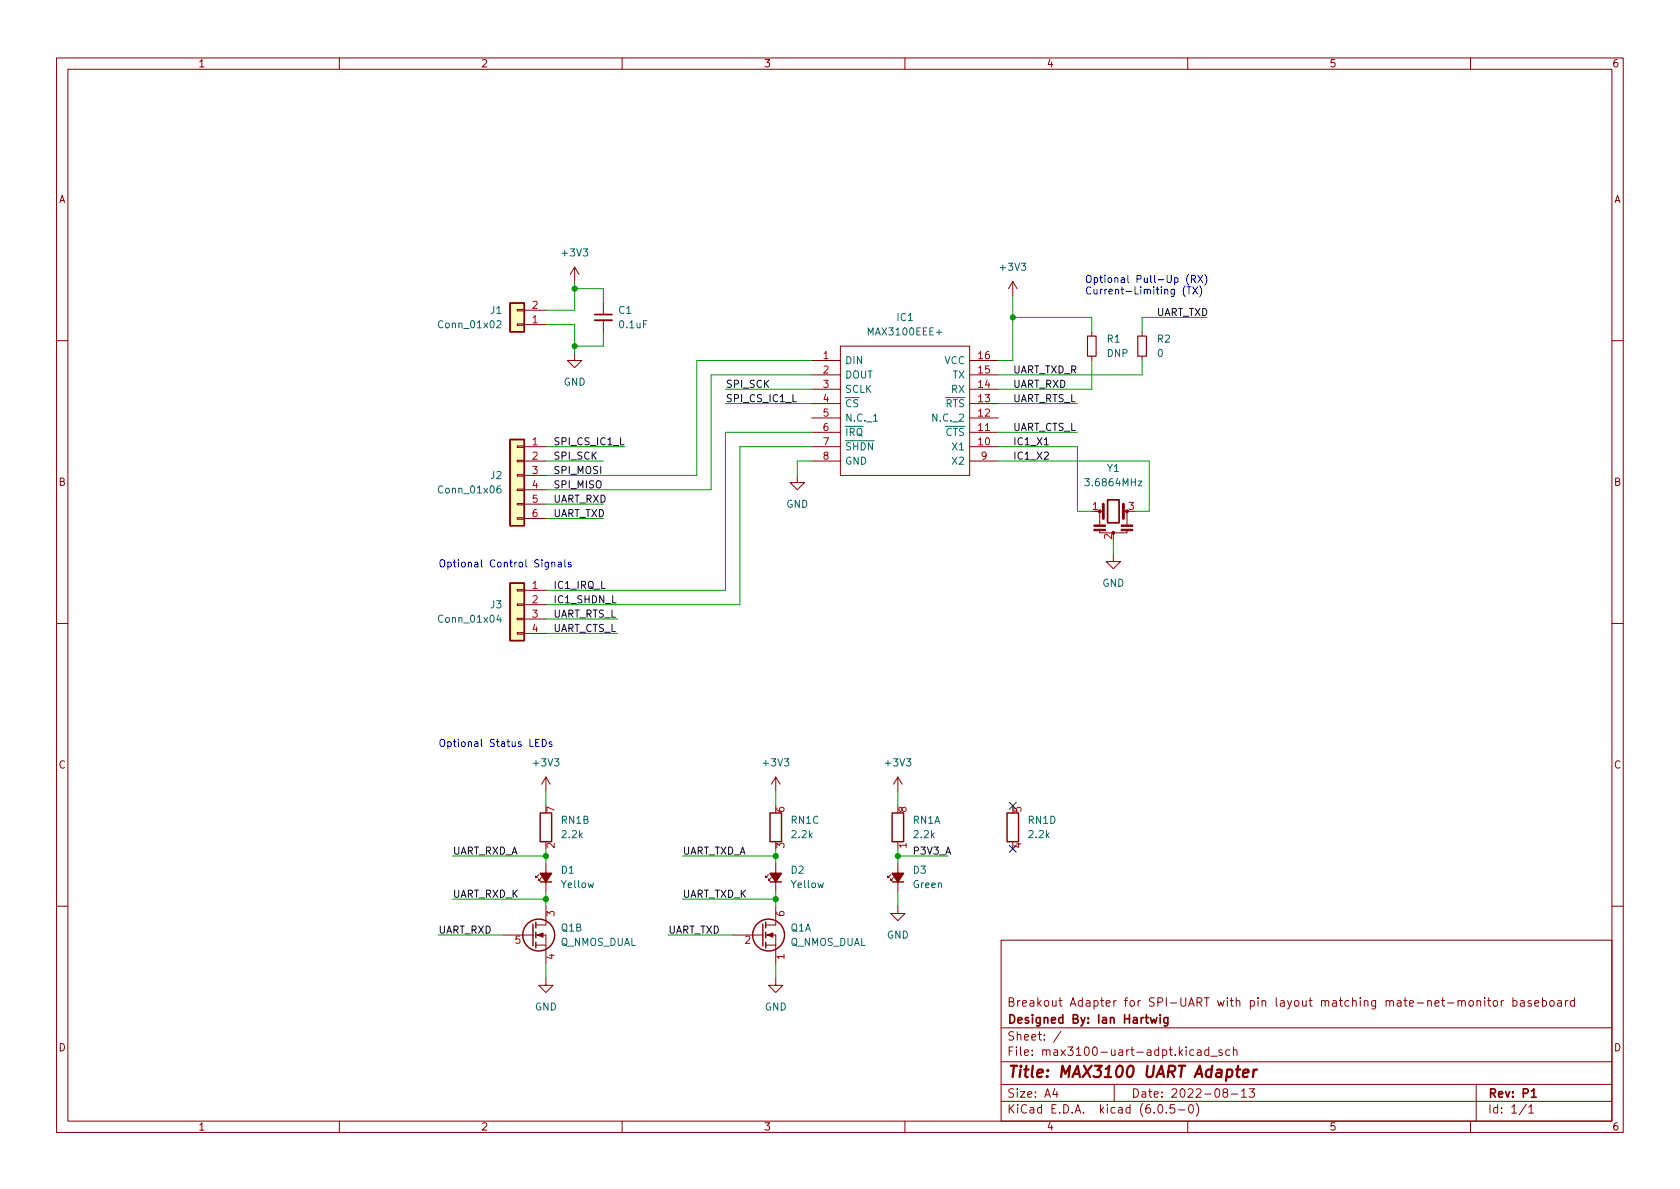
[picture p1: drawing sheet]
<svg xmlns="http://www.w3.org/2000/svg" width="297mm" height="210mm" viewBox="0 0 297 210" stroke-linecap="round" stroke-linejoin="round" font-family="sans-serif">
<g fill="none" stroke="#840000" stroke-width=".18">
<path d="M10 10.2h277v190.1h-277zM12 12.2h273v186.1h-273zM60 10.2v2M110 10.2v2M160 10.2v2M210 10.2v2M260 10.2v2M91.4 54.7h1.3v.3h-1.3zM91.4 57.3h1.3v.2h-1.3zM92.7 57.4h3.8M92.7 54.9h3.8M101.6 47.2l-.8 1.3"/>
<path d="M101.6 47.2v2.6M101.6 47.2l.8 1.3M106.7 53.6v2M106.7 56.6v2.1M179.1 49.8l-.8 1.2M179.1 49.8v2.5M179.1 49.8l.7 1.2M193 58.7v.7M201.9 58.7v.7M10 60.2h2M91.4 78.9h1.3v.2h-1.3zM92.7 79h3.8"/>
<path d="M101.6 62.5v1.2h1.3l-1.3 1.3-1.3-1.3h1.3M143.5 79h5.1M143.5 63.7h5.1M143.5 76.4h5.1M143.5 73.9h5.1M143.5 71.4h5.1M143.5 68.8h5.1M143.5 66.3h5.1M148.6 61.2h22.8v22.9h-22.8zM171.4 79h5.1M171.4 63.7h5.1M171.4 76.4h5.1"/>
<path d="M171.4 73.9h5.1M171.4 71.4h5.1M171.4 68.8h5.1M171.4 66.3h5.1M193 63v.7M201.9 63v.7M285 60.2h2M91.4 91.6h1.3v.2h-1.3zM91.4 89h1.3v.3h-1.3zM91.4 86.5h1.3v.2h-1.3zM91.4 83.9h1.3v.3h-1.3zM91.4 81.4h1.3v.3h-1.3z"/>
<path d="M92.7 81.5h3.8M92.7 84.1h3.8M92.7 86.6h3.8M92.7 89.1h3.8M92.7 91.7h3.8M141 84.1v1.2h1.2l-1.2 1.3-1.3-1.3h1.3M143.5 81.5h5.1M171.4 81.5h5.1M193.7 90.4h1.2M194.4 93.7v.5h4.9v-.5M194.4 90.4v2.4M196.8 98v1.3h1.3l-1.3 1.3-1.2-1.3h1.2"/>
<path d="M198.8 90.4h.6M199.3 90.4v2.6M10 110.2h2M91.4 111.9h1.3v.2h-1.3zM91.4 109.3h1.3v.3h-1.3zM91.4 106.8h1.3v.3h-1.3zM91.4 104.3h1.3v.2h-1.3zM92.7 104.4h3.8M92.7 106.9h3.8M92.7 109.5h3.8M92.7 112h3.8M285 110.2h2"/>
<path d="M96.5 137.4v2.5M96.5 137.4l-.7 1.3M96.5 137.4l.8 1.3M137.2 137.4l-.8 1.3M137.2 137.4v2.5M137.2 137.4l.7 1.3M158.7 137.4v2.5M158.7 137.4l-.7 1.3M158.7 137.4l.8 1.3M95.2 154.7l-.5 .5v-.3v.3h.3M95.8 155.2l-.6 .5v-.3v.3h.3M96.5 152.6v5.1"/>
<path d="M135.9 154.7l-.5 .5v-.3v.3h.2M136.4 155.2l-.5 .5v-.3v.3h.2M137.2 152.6v5.1M157.5 154.7l-.5 .5v-.3v.3h.2M158 155.2l-.5 .5v-.3v.3h.2M158.7 152.6v5.1M10 160.2h2M88.9 165.3h5.3M94.7 167.1h1.8M94.7 165.3h1.8v5.1M96.5 173v1.2h1.3l-1.3 1.3-1.3-1.3h1.3M96.5 160.3v3.3h-1.8"/>
<path d="M129.5 165.3h5.4M135.4 165.3h1.8v5.1M135.4 167.1h1.8M137.2 173v1.2h1.2l-1.2 1.3-1.3-1.3h1.3M137.2 160.3v3.3h-1.8M158.7 160.3v1.2h1.3l-1.3 1.3-1.2-1.3h1.2M177 166.3h108v32h-108zM257.8 177.1l.2-.2 .4 .1v.9M258.4 177.1l.3-.2 .3 .1 .1 .9M259.9 177l.3-.1 .3 .3v.4l-.3 .3h-.3l-.2-.3v-.4zM261.2 177.1l.2-.2 .3 .1 .1 .9M261.2 176.9v1"/>
<path d="M262.5 176.4v.2M262.5 176.9v1M263 176.9h.6M263.2 176.4v1.3l.4 .2M264.1 177l.4-.1 .3 .3v.4l-.3 .3h-.4l-.1-.3v-.4zM265.4 176.9v1M265.9 176.9l-.3 .1-.2 .2M267.5 177l.4-.1 .3 .3v.4l-.1 .3h-.6M267.5 176.4v1.5M268.9 177h.5l.1 .9M269.5 177.3l-.5 .1a.29 .29 0 0 0-.2 .2 .29 .29 0 0 0 .2 .3h.5M270.7 177l-.3-.1-.3 .2 .1 .3 .5 .1v.4h-.6"/>
<path d="M271.4 177.4l.7-.1-.1-.3-.4-.1-.2 .2v.8h.6M272.7 177l.4-.1 .3 .3v.4l-.1 .3h-.6M272.7 176.4v1.5M274.1 177l.4-.1 .3 .3v.4l-.3 .3h-.4l-.1-.3v-.4zM275.4 177h.6l.1 .9M276.1 177.3l-.5 .1a.29 .29 0 0 0-.2 .2 .29 .29 0 0 0 .2 .3h.5M276.8 176.9v1M277.2 176.9l-.3 .1-.1 .2M278.4 177l-.5-.1-.3 .3v.4l.2 .3h.6M278.4 176.4v1.5M285 160.2h2M60 198.3v2"/>
<path d="M110 198.3v2M160 198.3v2M177 194.8h108M177 191.8h108M177 187.8h108M177 181.8h108M186.5 192.5l-.4 1h1M186.9 193v1M187.6 182.4l-1.3 1.9M197 191.8v3M204.9 195.4l.2-.1a.81 .81 0 0 1 .6 .7 .81 .81 0 0 1-.3 .8h-.2a.81 .81 0 0 1-.6-.6 .81 .81 0 0 1 .3-.8zM206.2 196.7v.1"/>
<path d="M207.6 195.3h-.7v.7l.2-.1 .5 .1 .1 .2-.1 .5-.2 .1-.5-.1M208.4 196.3h1.1M210 198.3v2M210.4 195.4l.1-.1a.81 .81 0 0 1 .6 .7 .81 .81 0 0 1-.3 .8h-.2a.81 .81 0 0 1-.5-.6 .81 .81 0 0 1 .3-.8zM211.1 185.7l-.5-.1-.2 .3v.4l.1 .3h.6M211.5 195.1a1.72 1.72 0 0 1 0 2.3M211.7 185.7h.6l.1 .9M212.4 186l-.5 .1a.29 .29 0 0 0-.3 .2 .29 .29 0 0 0 .3 .3h.5M213.7 185.7l-.4-.1-.3 .3v.4l.1 .3h.6M213.7 185.1v1.5M214.1 186.8h1.1M216.1 185.7l-.4-.1-.2 .2 .1 .3 .5 .1v.4h-.6"/>
<path d="M216.5 193.2l-.3-.3 .1-.2 .2-.2 .4 .1 .2 .2-.1 .2-.6 .2-.2 .3 .1 .4 .2 .1h.4l.2-.3-.1-.4-.2-.1M217.4 185.7l-.4-.1-.3 .3v.4l.2 .3h.5M217.7 193.5h1.2M218.1 185.8l.2-.2 .3 .1 .1 .9M218.1 185.1v1.5M219.5 193l.4-.5v1.5M219.5 194h.9M220.9 192.5h.9l-.5 .6 .4 .1v.7l-.2 .1h-.4l-.2-.1M260 198.3v2M261 191.8v6.5M269.9 195.3l-1.3 1.9M270.3 195.8l.4-.5v1.5"/>
<path d="M270.3 196.8h.9"/>
</g>
<path d="M105.2 55.6h3M195.8 88.4h2.1v4.1h-2.1zM203.4 179.9l.3 1 .3-.7 .3 .7 .3-1M205.1 179.4v.2M205.1 179.9v1M206.5 179.9v1.2l-.3 .3h-.4M206.5 180l-.4-.1-.3 .3v.4l.1 .3h.6M270.8 193l.4-.5v1.5M270.8 194h.8" fill="none" stroke="#840000" stroke-width=".3"/>
<path d="M218.5 189.1h.8M218.9 188.5l-.2 1.7 .1 .2 .3 .1M219.8 189.8l1-.2-.1-.4-.2-.1-.5 .1-.3 1 .3 .3 .6-.1M221.7 189.1l-.2 1.4M222.3 189.1l-.4 .1-.3 .3" fill="none" stroke="#840000" stroke-width=".4"/>
<g fill="none" stroke="#840000" stroke-width=".25">
<path d="M90.2 53.6h2.5v5.1h-2.5zM90.2 77.7h2.5v15.3h-2.5zM90.2 103.1h2.5v10.2h-2.5zM95.5 143.8h2v5h-2zM95.5 156h2M136.1 143.8h2.1v5h-2.1zM136.1 156h2.1M157.7 143.8h2.1v5h-2.1zM157.7 156h2.1M178.1 143.8h2v5h-2zM94.2 163.4v3.9M94.7 163.1v1"/>
<path d="M94.7 164.8v1.1M94.7 166.6v1M134.9 163.4v3.9M135.4 163.1v1M135.4 164.8v1.1M135.4 166.6v1"/>
<circle cx="95.2" cy="165.3" r="2.82"/>
<circle cx="135.9" cy="165.3" r="2.82"/>
</g>
<path d="M192.3 59.4h1.5v3.6h-1.5zM201.2 59.4h1.5v3.6h-1.5z" fill="none" stroke="#840000" stroke-width=".2"/>
<g fill="#840000" stroke="#840000" stroke-width=".18">
<path d="M193.4 93.6h2.1v.2h-2.1z"/>
<path d="M193.4 92.8h2.1v.3h-2.1z"/>
<path d="M198.2 93.6h2.1v.2h-2.1z"/>
<path d="M198.2 92.8h2.1v.3h-2.1z"/>
<path d="M135.6 165.3l1.1-.3v.7z"/>
<path d="M95 165.3l1-.3v.7z"/>
<circle cx="194.4" cy="90.4" r=".25"/>
</g>
<path d="M195.1 89.1v2.6M198.6 89.1v2.6" fill="none" stroke="#840000" stroke-width=".51"/>
<g fill="#840000" stroke="#840000" stroke-width=".25">
<path d="M136.1 154.4h2.1l-1 1.6z"/>
<path d="M157.7 154.4h2.1l-1.1 1.6z"/>
<path d="M95.5 154.4h2l-1 1.6z"/>
</g>
<g fill="#ffffc2" stroke="#ffffc2" stroke-width=".18">
<path d="M90.2 103.1h2.5v10.2h-2.5z"/>
<path d="M90.2 77.7h2.5v15.3h-2.5z"/>
<path d="M90.2 53.6h2.5v5.1h-2.5z"/>
</g>
<path d="M87.9 56.8l.4-.1 .3 .4-.8 .9h.8M154.4 74.5h.8M88.5 85.9l-.4 .1a.86 .86 0 0 0 0 1.2l.4-.1 .1-.5-.3-.2-.3 .1-.1 .1M88.2 108.7l-.3 .9h.7M88.5 109.2v.8" fill="none" stroke="#006464" stroke-width=".18"/>
<path d="M105.2 56.6h3" fill="none" stroke="#840000" stroke-width=".33"/>
<path d="M184.6 78.7h.8" fill="none" stroke="#0f0f0f" stroke-width=".18"/>
<g fill="none" stroke="#0000c2" stroke-width=".18">
<path d="M209.6 50.5a1.46 1.46 0 0 0 0 2M209.9 50.7h.7M210.2 48.5a1.46 1.46 0 0 0 0 1.9M210.2 50.7v1.3M210.7 49.3h.6l.1-.2-.1-.3-.6-.1v1.3M210.9 50.7l.8 1.3M211 49.3l.4 .7M211.7 50.7l-.8 1.3M211.8 48.7l.9 1.3M212.1 50.5a1.46 1.46 0 0 1 0 2M212.7 48.7l-.9 1.3M213 48.5a1.46 1.46 0 0 1 0 1.9"/>
<path d="M97.6 99.5l.1-.1 .3 .1 .1 .8M97.6 99.4v.9M98.7 99.5h.5l.1 .8M99.3 99.7l-.5 .1-.1 .2 .1 .3 .5-.1M99.9 99v1.1l.1 .2M101 99.5l-.4-.1-.1 .2v.2l.5 .1v.3h-.5M94.7 131.3h.4M95.3 130.7h-.6v1.3h.6M95.9 130.7a.64 .64 0 0 1 .7 .7 .64 .64 0 0 1-.7 .6zM97.6 131.2h-.3l-.2 .1v.2l.5 .1v.3h-.5"/>
</g>
<g fill="none" stroke="#009600" stroke-width=".18">
<path d="M96.5 57.4h5.1v5.1M101.6 49.8v5.1h-5.1M101.6 51h5.1v2.6M106.7 58.7v2.5h-5.1M179.1 52.3v11.4h-2.6M179.1 56.1h13.9v2.6M213.4 56.1h-11.5v2.6M96.5 79h14M128.3 68.8h15.2M128.3 71.4h15.2M143.5 79h-12.7v27.9h-34.3M143.5 76.4h-15.2v28h-31.8"/>
<path d="M143.5 66.3h-17.8v20.3h-29.2M143.5 63.7h-20.3v20.4h-26.7M176.5 79h14v11.4h2.5M176.5 71.4h14M176.5 76.4h14M193 63.7v5.1h-16.5M201.9 63.7v2.6h-25.4M96.5 91.7h10.2M96.5 89.1h10.2M96.5 81.5h10.2M143.5 81.5h-2.5v2.6M176.5 81.5h26.7v8.9h-2.5"/>
<path d="M196.8 95.5v2.5M96.5 112h12.7M96.5 109.5h12.7M96.5 139.9v2.6M137.2 139.9v2.6M158.7 139.9v2.6M80 151.4h16.5M80 159h16.5M96.5 150.1v2.5M96.5 157.7v2.6M120.6 151.4h16.6M120.6 159h16.6"/>
<path d="M137.2 150.1v2.5M137.2 157.7v2.6M158.7 151.4h8.9M158.7 150.1v2.5M158.7 157.7v2.6M77.5 165.3h11.4M96.5 170.4v2.6M118.1 165.3h11.4M137.2 170.4v2.6"/>
</g>
<path d="M178.5 149.5l1.2 1.2M178.5 141.9l1.2 1.2M179.7 149.5l-1.2 1.2M179.7 141.9l-1.2 1.2" fill="none" stroke="#000084" stroke-width=".18"/>
<g fill="#009600" stroke="#009600" stroke-width=".18">
<circle cx="101.6" cy="61.2" r=".46"/>
<circle cx="101.6" cy="51" r=".46"/>
<circle cx="137.2" cy="151.4" r=".46"/>
<circle cx="137.2" cy="159" r=".46"/>
<circle cx="158.7" cy="151.4" r=".46"/>
<circle cx="96.5" cy="151.4" r=".46"/>
<circle cx="96.5" cy="159" r=".46"/>
<circle cx="179.1" cy="56.1" r=".46"/>
</g>
<text font-size="2.8" fill="#840000" x="178" y="190.6">Title: MAX3100 UART Adapter</text>
<g font-size="2.1" fill="#840000">
<text x="178" y="178">Breakout Adapter for SPI-UART with pin layout matching mate-net-monitor baseboard</text>
<text x="178" y="184">Sheet: /</text>
<text x="178" y="181">Designed By: Ian Hartwig</text>
<text x="178" y="186.7">File: max3100-uart-adpt.kicad_sch</text>
<text x="178" y="196.9">KiCad E.D.A. kicad (6.0.5-0)</text>
<text x="178" y="194.1">Size: A4</text>
<text x="200" y="194.1">Date: 2022-08-13</text>
<text x="263" y="194.1">Rev: P1</text>
<text x="263" y="196.9">Id: 1/1</text>
</g>
<g font-size="1.8" fill="#840000">
<text x="35" y="11.9">1</text>
<text x="85" y="11.9">2</text>
<text x="135" y="11.9">3</text>
<text x="185" y="11.9">4</text>
<text x="235" y="11.9">5</text>
<text x="285" y="11.9">6</text>
<text x="10.3" y="35.9">A</text>
<text x="285.3" y="35.9">A</text>
<text x="10.3" y="85.9">B</text>
<text x="285.3" y="85.9">B</text>
<text x="10.3" y="135.9">C</text>
<text x="285.3" y="135.9">C</text>
<text x="10.3" y="185.9">D</text>
<text x="285.3" y="185.9">D</text>
<text x="35" y="199.9">1</text>
<text x="85" y="199.9">2</text>
<text x="135" y="199.9">3</text>
<text x="185" y="199.9">4</text>
<text x="235" y="199.9">5</text>
<text x="285" y="199.9">6</text>
</g>
<g font-size="1.8" fill="#006464">
<text x="99.5" y="45.3">+3V3</text>
<text x="177" y="47.9">+3V3</text>
<text x="77.8" y="58">Conn_01x02</text>
<text x="86.7" y="55.5">J1</text>
<text x="109.4" y="55.5">C1</text>
<text x="109.6" y="58">0.1uF</text>
<text x="153.8" y="59.3">MAX3100EEE+</text>
<text x="158.6" y="56.8">IC1</text>
<text x="149.4" y="64.4">DIN</text>
<text x="167" y="64.4">VCC</text>
<text x="195.7" y="63.1">DNP</text>
<text x="195.8" y="60.6">R1</text>
<text x="204.7" y="60.6">R2</text>
<text x="204.7" y="63.1">0</text>
<text x="99.6" y="68.2">GND</text>
<text x="149.4" y="66.9">DOUT</text>
<text x="149.4" y="69.5">SCLK</text>
<text x="168.2" y="69.5">RX</text>
<text x="168.4" y="66.9">TX</text>
<text x="149.4" y="72">~{CS}</text>
<text x="149.4" y="74.5">N.C._1</text>
<text x="149.4" y="77.1">~{IRQ}</text>
<text x="165.2" y="74.5">N.C._2</text>
<text x="165.8" y="77.1">~{CTS}</text>
<text x="165.8" y="72">~{RTS}</text>
<text x="149.4" y="79.6">~{SHDN}</text>
<text x="149.4" y="82.2">GND</text>
<text x="168.5" y="79.6">X1</text>
<text x="168.5" y="82.2">X2</text>
<text x="195.8" y="83.4">Y1</text>
<text x="77.8" y="87.2">Conn_01x06</text>
<text x="86.7" y="84.7">J2</text>
<text x="139" y="89.8">GND</text>
<text x="192.3" y="86">3.6864MHz</text>
<text x="86.7" y="107.6">J3</text>
<text x="194.9" y="103.8">GND</text>
<text x="77.8" y="110.1">Conn_01x04</text>
<text x="94.4" y="135.5">+3V3</text>
<text x="135.1" y="135.5">+3V3</text>
<text x="156.7" y="135.5">+3V3</text>
<text x="99.3" y="145.7">RN1B</text>
<text x="99.4" y="148.2">2.2k</text>
<text x="139.9" y="145.7">RN1C</text>
<text x="140.1" y="148.2">2.2k</text>
<text x="161.4" y="145.7">RN1A</text>
<text x="161.7" y="148.2">2.2k</text>
<text x="181.8" y="145.7">RN1D</text>
<text x="182" y="148.2">2.2k</text>
<text x="99.2" y="154.5">D1</text>
<text x="139.9" y="154.5">D2</text>
<text x="161.5" y="154.5">D3</text>
<text x="99.3" y="157">Yellow</text>
<text x="140" y="157">Yellow</text>
<text x="161.5" y="157">Green</text>
<text x="99" y="167.3">Q_NMOS_DUAL</text>
<text x="99.2" y="164.7">Q1B</text>
<text x="139.7" y="167.3">Q_NMOS_DUAL</text>
<text x="139.8" y="164.7">Q1A</text>
<text x="156.8" y="166">GND</text>
<text x="94.6" y="178.7">GND</text>
<text x="135.2" y="178.7">GND</text>
</g>
<g font-size="1.8" fill="#0000c2">
<text x="191.8" y="50">Optional Pull-Up (RX)</text>
<text x="191.8" y="52.1">Current-Limiting (TX)</text>
<text x="77.5" y="100.3">Optional Control Signals</text>
<text x="77.5" y="132.1">Optional Status LEDs</text>
</g>
<g font-size="1.8" fill="#a90000">
<text x="94.1" y="57.1">1</text>
<text x="94.1" y="54.6">2</text>
<text x="145.6" y="63.5">1</text>
<text x="173" y="63.5">16</text>
<text x="145.6" y="66">2</text>
<text x="145.6" y="68.6">3</text>
<text x="145.6" y="71.1">4</text>
<text x="173" y="71.1">13</text>
<text x="173" y="68.6">14</text>
<text x="173" y="66">15</text>
<text x="145.6" y="73.7">5</text>
<text x="145.6" y="76.2">6</text>
<text x="173" y="76.2">11</text>
<text x="173" y="73.7">12</text>
<text x="94.1" y="78.7">1</text>
<text x="94.1" y="81.3">2</text>
<text x="94.1" y="83.8">3</text>
<text x="145.6" y="78.7">7</text>
<text x="145.6" y="81.3">8</text>
<text x="173" y="78.7">10</text>
<text x="173.5" y="81.3">9</text>
<text x="94.1" y="86.4">4</text>
<text x="94.1" y="88.9">5</text>
<text x="94.1" y="91.4">6</text>
<text x="193.2" y="90.2">1</text>
<text x="196.6" y="95.4" transform="rotate(-90 196.6 95.4)">2</text>
<text x="199.5" y="90.2">3</text>
<text x="94.1" y="104.1">1</text>
<text x="94.1" y="106.7">2</text>
<text x="94.1" y="109.2">3</text>
<text x="94.1" y="111.8">4</text>
<text x="98" y="143.6" transform="rotate(-90 98 143.6)">7</text>
<text x="138.7" y="143.6" transform="rotate(-90 138.7 143.6)">6</text>
<text x="160.3" y="143.6" transform="rotate(-90 160.3 143.6)">8</text>
<text x="180.6" y="143.6" transform="rotate(-90 180.6 143.6)">5</text>
<text x="98" y="150" transform="rotate(-90 98 150)">2</text>
<text x="138.7" y="150" transform="rotate(-90 138.7 150)">3</text>
<text x="160.3" y="150" transform="rotate(-90 160.3 150)">1</text>
<text x="180.6" y="150" transform="rotate(-90 180.6 150)">4</text>
<text x="91.1" y="166.9">5</text>
<text x="98" y="162" transform="rotate(-90 98 162)">3</text>
<text x="131.7" y="166.9">2</text>
<text x="138.7" y="162" transform="rotate(-90 138.7 162)">6</text>
<text x="98" y="169.7" transform="rotate(-90 98 169.7)">4</text>
<text x="138.7" y="169.7" transform="rotate(-90 138.7 169.7)">1</text>
</g>
<g font-size="1.8" fill="#0f0f0f">
<text x="204.5" y="55.9">UART_TXD</text>
<text x="128.3" y="71.1">SPI_CS_IC1_L</text>
<text x="128.3" y="68.6">SPI_SCK</text>
<text x="179.1" y="68.6">UART_RXD</text>
<text x="179.1" y="71.1">UART_RTS_L</text>
<text x="179.1" y="66">UART_TXD_R</text>
<text x="179.1" y="76.2">UART_CTS_L</text>
<text x="97.8" y="83.8">SPI_MOSI</text>
<text x="97.8" y="81.3">SPI_SCK</text>
<text x="97.8" y="78.7">SPI_CS_IC1_L</text>
<text x="179.1" y="81.3">IC1_X2</text>
<text x="179.1" y="78.7">IC1_X1</text>
<text x="97.8" y="86.3">SPI_MISO</text>
<text x="97.8" y="88.9">UART_RXD</text>
<text x="97.8" y="91.4">UART_TXD</text>
<text x="97.8" y="106.7">IC1_SHDN_L</text>
<text x="97.8" y="104.1">IC1_IRQ_L</text>
<text x="97.8" y="109.2">UART_RTS_L</text>
<text x="97.8" y="111.7">UART_CTS_L</text>
<text x="80" y="151.1">UART_RXD_A</text>
<text x="120.6" y="151.1">UART_TXD_A</text>
<text x="161.3" y="151.1">P3V3_A</text>
<text x="80" y="158.7">UART_RXD_K</text>
<text x="120.6" y="158.7">UART_TXD_K</text>
<text x="77.5" y="165.1">UART_RXD</text>
<text x="118.1" y="165.1">UART_TXD</text>
</g>
</svg>
